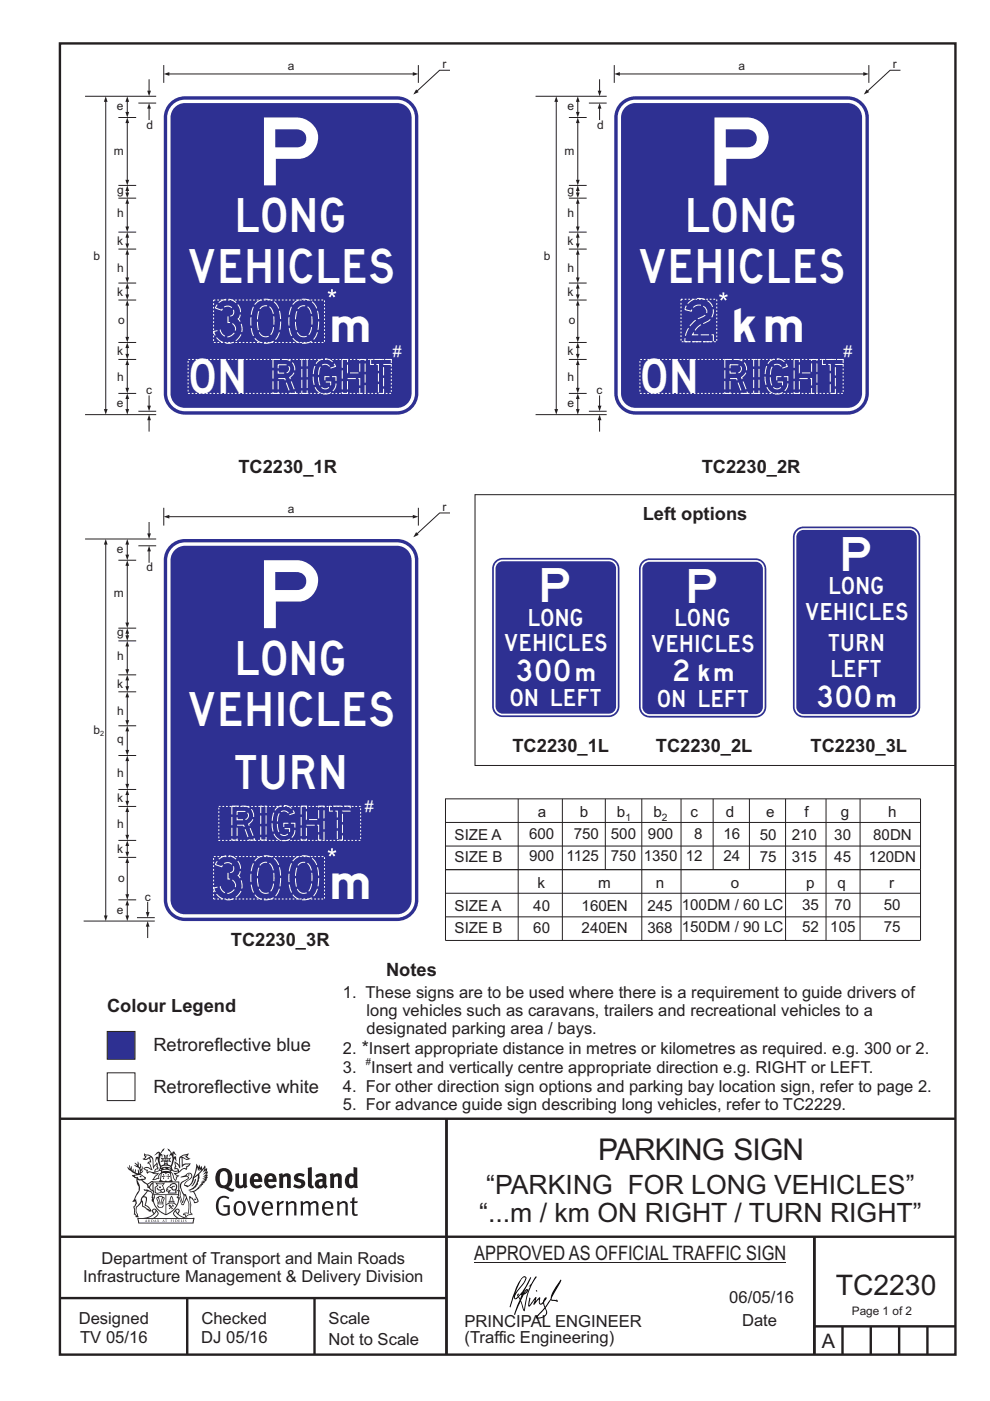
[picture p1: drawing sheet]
<svg xmlns="http://www.w3.org/2000/svg" width="210mm" height="297mm" viewBox="0 0 210 297" stroke-linecap="round" stroke-linejoin="round" font-family="sans-serif">
<g fill="none" stroke="#231f20" stroke-width=".51">
<path d="M12.7 9.2h189.9v278h-189.9zM12.7 237.2h189.9M94.7 237.1v50.1M12.7 262.2h190.1M12.7 275.2h82M39.7 275.2v12M66.7 275.2v12M172.7 262.2v25M172.7 281.2h30M178.7 281.2v6M184.7 281.2v6M190.7 281.2v6"/>
<path d="M196.7 281.2v6"/>
</g>
<path d="M100.6 267.7h66.2" fill="none" stroke="#231f20" stroke-width=".21"/>
<g fill="#231f20">
<path d="M47 248.5a2.55 2.55 0 0 0 0 2.7l.3 .1a.81 .81 0 0 0 1-.9v-.6a1.04 1.04 0 0 0-1.1-1.5zM46.3 248.1a1.82 1.82 0 0 1 2.1-.2 1.82 1.82 0 0 1 .9 1.9 2.29 2.29 0 0 1-.8 1.9l.7 .3h.5l-.2 .6a2.87 2.87 0 0 1-2-.7 2.12 2.12 0 0 1-1.7-3.1z" fill-rule="evenodd"/>
<path d="M49.9 248.9l.8-.2v2a.46 .46 0 0 0 .2 .6 .46 .46 0 0 0 .7-.2v-2.2l.7-.2v2.4l.2 .5-.6 .4-.2-.3a1.02 1.02 0 0 1-1.2 .2 1.02 1.02 0 0 1-.6-1.1z" fill-rule="evenodd"/>
<path d="M54 249.5l-.1 .5h.9a.49 .49 0 0 0-.2-.6 .49 .49 0 0 0-.6 .1zM53.4 249.2a1.34 1.34 0 0 1 1.6-.3 1.34 1.34 0 0 1 .6 1.5v.2h-1.7a.77 .77 0 0 0 .5 .8 .77 .77 0 0 0 .9-.3l.3 .4a1.59 1.59 0 0 1-2.1 .2 1.59 1.59 0 0 1-.4-2z" fill-rule="evenodd"/>
<path d="M57 249.5l-.1 .5h.9a.49 .49 0 0 0-.2-.6 .49 .49 0 0 0-.6 .1zM56.4 249.2a1.34 1.34 0 0 1 1.6-.3 1.34 1.34 0 0 1 .7 1.5v.2h-1.8a.77 .77 0 0 0 .5 .8 .77 .77 0 0 0 .9-.3l.3 .4a1.59 1.59 0 0 1-2 .2 1.59 1.59 0 0 1-.5-2z" fill-rule="evenodd"/>
<path d="M59.1 248.9l.8-.2 .1 .4a.95 .95 0 0 1 1-.3 .95 .95 0 0 1 .7 .8v2.3h-.8v-2.3a.46 .46 0 0 0-.8 .1v2.2h-.9z" fill-rule="evenodd"/>
<path d="M62.5 249.1a1.75 1.75 0 0 1 2.1-.1l-.2 .5-.6-.2a.43 .43 0 0 0-.6 .3l.4 .3a1.04 1.04 0 0 1 1.2 1.2 1.04 1.04 0 0 1-1.4 .9l-1.2-.4 .3-.6 1 .4 .4-.4a.88 .88 0 0 0-1-.5l-.4-.2-.1-.4z" fill-rule="evenodd"/>
<path d="M65.3 247.6l.8-.2 .1 3.8 .2 .2 .2 .5a.88 .88 0 0 1-1-.1 .88 .88 0 0 1-.3-1z" fill-rule="evenodd"/>
<path d="M67.8 250.6a.43 .43 0 0 0-.1 .7 .43 .43 0 0 0 .7-.1v-.7zM66.8 249.2a1.7 1.7 0 0 1 2.4 .1v1.8l.3 .4-.4 .5-.5-.3a1.03 1.03 0 0 1-1.7-.2 1.03 1.03 0 0 1 .8-1.5h.7v-.4a.8 .8 0 0 0-1.2 .1z" fill-rule="evenodd"/>
<path d="M69.9 248.9l.8-.2 .1 .4a.95 .95 0 0 1 1-.3 .95 .95 0 0 1 .7 .8v2.3h-.8v-2.3a.46 .46 0 0 0-.8 .1v2.2h-.8z" fill-rule="evenodd"/>
<path d="M74.3 249.5a1.48 1.48 0 0 0 0 1.7l.4 .1 .3-.2v-1.5l-.3-.2zM75 247.4l.8 .2 .1 4.3h-.7l-.1-.2a1.26 1.26 0 0 1-1.4 0 1.26 1.26 0 0 1-.6-1.3 1.29 1.29 0 0 1 .5-1.3 1.29 1.29 0 0 1 1.4-.2z" fill-rule="evenodd"/>
<path d="M46.4 253.9a1.72 1.72 0 0 1 2.2 0l-.2 .3a1.24 1.24 0 0 0-1.4-.1 1.24 1.24 0 0 0-.7 1.3 1.49 1.49 0 0 0 1.3 2l.7-.2v-1.3h-.9l-.1-.4h1.4v2a1.93 1.93 0 0 1-2.2-.1 1.93 1.93 0 0 1-.7-2.2l.2-.7z" fill-rule="evenodd"/>
<path d="M50.3 255.2a1.65 1.65 0 0 0 .3 2.2 .99 .99 0 0 0 1-1.5 .78 .78 0 0 0-.4-.8 .78 .78 0 0 0-.9 .1zM50 254.9a1.33 1.33 0 0 1 1.6-.1 1.33 1.33 0 0 1 .5 1.5 1.31 1.31 0 0 1-1.3 1.5 1.31 1.31 0 0 1-1.3-1.6l.1-.5z" fill-rule="evenodd"/>
<path d="M52.5 254.7l.4-.1 .9 2.6 .8-2.5h.5l-1.1 3h-.5z" fill-rule="evenodd"/>
<path d="M56.2 255.2l-.2 .7h1.4a.7 .7 0 0 0-.3-.8 .7 .7 0 0 0-.9 .1zM55.9 255a1.22 1.22 0 0 1 1.5-.2 1.22 1.22 0 0 1 .5 1.5h-1.9a.93 .93 0 0 0 .5 1 .93 .93 0 0 0 1.2-.2l.1 .3a1.43 1.43 0 0 1-1.7 .1 1.43 1.43 0 0 1-.6-1.7z" fill-rule="evenodd"/>
<path d="M58.7 254.8l.4-.2 .1 .5 .4-.3 .6-.2-.2 .6a.66 .66 0 0 0-.8 .6v1.9h-.4z" fill-rule="evenodd"/>
<path d="M60.6 254.8l.4-.2 .1 .5a.94 .94 0 0 1 1-.4 .94 .94 0 0 1 .8 .7v2.3h-.5l-.1-2.5a.81 .81 0 0 0-1.2 .3v2.2h-.4z" fill-rule="evenodd"/>
<path d="M63.7 254.7l.5-.1 .1 .5 .4-.3a.78 .78 0 0 1 1.1 .3 .9 .9 0 0 1 1-.5 .9 .9 0 0 1 .7 .8v2.3h-.4l-.1-2.5a.67 .67 0 0 0-1.1 .3v2.2h-.5v-2.4l-.4-.2-.7 .4v2.2h-.5z" fill-rule="evenodd"/>
<path d="M69 255.2l-.2 .7h1.4a.7 .7 0 0 0-.3-.8 .7 .7 0 0 0-.9 .1zM68.7 255a1.22 1.22 0 0 1 1.5-.2 1.22 1.22 0 0 1 .5 1.5h-1.9a.93 .93 0 0 0 .5 1 .93 .93 0 0 0 1.2-.2l.1 .3a1.44 1.44 0 0 1-1.7 .1 1.44 1.44 0 0 1-.6-1.7z" fill-rule="evenodd"/>
<path d="M71.4 254.8l.5-.2 .1 .5a.94 .94 0 0 1 1-.4 .94 .94 0 0 1 .7 .7v2.3h-.4l-.1-2.5a.81 .81 0 0 0-1.2 .3v2.2h-.5z" fill-rule="evenodd"/>
<path d="M74.7 254l.5-.2v.9h.7l-.1 .4h-.7l.1 2.2 .1 .1h.5l.1 .3a.75 .75 0 0 1-1.2-.6v-2h-.4v-.4h.4z" fill-rule="evenodd"/>
<path d="M30.8 244.9l1.1 .3-.9 .5h-.4l.5-.5zM31.8 245.5l.2-.1a2.44 2.44 0 0 1 .4 2l.1 .4 .7-1-.1 .6 .3 .3a.57 .57 0 0 0-.6 .8l-1-.2-.5 .2 .1-.5-.7-.2 .6-.2 1 .5 .1-.1-.6-1.3-.2-.1 .5-.1zM30.7 244.5l-.2 .4 .3 .4-.6 .4a1.04 1.04 0 0 0 1.4-.1l.2 .7h-.4l-.2 .4a.94 .94 0 0 1 .9 1.1l-.2-.1a1.16 1.16 0 0 0-1.5-.1l.3 .4 .4 .2 .1 .5 .2 .2v-.2a.94 .94 0 0 1 1.1 .2h.9l-1.2 1.2a1.13 1.13 0 0 0 1.2-.2l.4-.1-.1-.4 .5-.7a.83 .83 0 0 0-.6 1.1l-.3-.1-.7 .3 1.1-1.4-.5 .2-.5-.1 1.3-.5-.2-.2-.8 .4v-.3l.2-.2 .3 .1 .1-.3-.2-.4v-.6l-.2-.3-.6 .9v-.7a1.42 1.42 0 0 0-1.7-1.8z" fill-rule="evenodd"/>
<path d="M38.5 245.3l.5-.3 .7-.1-.6 .3 .8 .5h-.3zM38.3 245.5h.2l.1 2a1.69 1.69 0 0 1 1.5-.7l-.7 .5 .1 .5a1.1 1.1 0 0 0-1.5 .6l-.1-.5-.2-.2h-.5l.2-.4-.2-.7a1.42 1.42 0 0 1 .8 1.1l.2-.1zM37.1 246.2l.1 1-.2 .3v.5l.6-.1 .1 .2a.96 .96 0 0 1-1.1-.1l-.1 .1a1.06 1.06 0 0 0 1.3 .2v.1a.72 .72 0 0 1-1 .2l.3 .5 .6 .3-.4 .1-.1 .7-.3-.4-.3-1.1-.4-.4 .4 .9a1.54 1.54 0 0 0 .6 1.2l.2-.3a.58 .58 0 0 1 .5-.7l.1-.2h-.3l-.4-.3 .9-.5a.93 .93 0 0 1 1.1-.5l.1 .2 .2-.1 .1-.5a.99 .99 0 0 0 .7-.9l-1.3 .1-.4 .3v-1.5l.9 .4 .8-.3h-.3l-.5-.4 .4-.7-.7 .2a1.46 1.46 0 0 0-1.3 2.1v.4l-.2-.4z" fill-rule="evenodd"/>
<path d="M35.6 248.9l.2 .1-.1 .4h.3l-.3 .1v.5l-.1-.6h-.3l.3-.1z" fill-rule="evenodd"/>
<path d="M34.6 248.9l.2 .1-.1 .3 .4 .1h-.4v.6l-.1-.5-.3-.1h.3z" fill-rule="evenodd"/>
<path d="M34.3 248.8a.57 .57 0 0 1 .9 .2 .57 .57 0 0 1 .9-.2l.2 1.4-.2 .1a.57 .57 0 0 1-.9-.1 .69 .69 0 0 1-1.1 0zM34.2 248.1l-.3 2.1-.2 .4h2.9l-.1-.4-.3-2.1h-.2v.3l-.8-.1-.9 .1 .1-.3z" fill-rule="evenodd"/>
<path d="M34.2 252.4a.3 .3 0 0 0 .6 0 .3 .3 0 0 0-.6 0zM33.3 251l.3 .3-.3 .3a.79 .79 0 0 0 0 1.3l.8-.2-.1-.3a.55 .55 0 0 1-.7-.6h.1l.1 .3 .4 .1 .8-.2-.4-.7 .4-.3-.7 .1zM33 250.7l1.1 .2 .9-.2-.4 .7 .4 1.1a.56 .56 0 0 1-.8 .3l-.2 .1a.73 .73 0 0 1-.9 .1 .73 .73 0 0 1-.3-.9v-.4l.5-.4z" fill-rule="evenodd"/>
<path d="M35.6 251.9l.7-.5a.58 .58 0 0 1 1-.1 .58 .58 0 0 1-.5 .9l-.2-.3a.43 .43 0 0 1 .6-.3v-.1a.57 .57 0 0 0-.8 .2l-.2-.1-.3 .2 .4 .1a.55 .55 0 0 0 .9 .5v.5h-1.3l.3-.4-.1-.2-.6 .1 .2-.2-.2-.1zM35.4 251.8l-.1 .2a.39 .39 0 0 0 .2 .7l.3-.1-.2 .5h1.9l-.1-.8a.86 .86 0 0 0-.1-1.4 .86 .86 0 0 0-1.3 .4z" fill-rule="evenodd"/>
<path d="M36 254.8h.8v.2h-.8zM36.4 253.8l.2 .8h-.4zM36.4 253.5l-.3 .5-.1 .6h-.2v.4l-.7 .4 .1 .2a1.48 1.48 0 0 1 2.2 .1l.2-.1-.6-.5v-.5h-.2l-.1-.6z" fill-rule="evenodd"/>
<path d="M35.8 255.4l.3 .1 .2 .3 .3-.2-.2-.2a.38 .38 0 0 1 .4 .5l-.1-.2-.3 .3 .3 .2-.3 .2-.1-.3-.4 .3-.1-.2 .4-.3-.2-.1-.1 .1z" fill-rule="evenodd"/>
<path d="M34.5 254h.2v.2l-.3 .6h-.1zM33.6 255.3h.9v.2a.55 .55 0 0 1-.8 .4v-.2h-.2zM33.4 254h.2l.2 .8h-.2zM33.6 255h.8l.1 .1-.8 .1zM33.8 253.7h.5l-.2 1.1h-.2zM33.3 253.8l-.1 .3 .3 1.2a.48 .48 0 0 0-.1 .5 .48 .48 0 0 0 .4 .3l.6-.1a.49 .49 0 0 0 .2-.7l.3-1.2-.1-.3a1.42 1.42 0 0 0-1.5 0z" fill-rule="evenodd"/>
<path d="M33.6 251.6h.5l.1 .3h-.4z" fill-rule="evenodd"/>
<path d="M41.3 250.1l.3-.2-.2 .9-.6 .7h-.2l.5-.7z" fill-rule="evenodd"/>
<path d="M39.7 249l.3-.2 .5 .2a.88 .88 0 0 1-.6 1.1 1.22 1.22 0 0 0-.8 1.3l.5 .2a.72 .72 0 0 0 .9-.4l.5-.8 .2-.6 .8-.6v.3a2.85 2.85 0 0 1-2 2.8l.1 .1a2.13 2.13 0 0 0 1.9-1.5l-.1-.2a2.01 2.01 0 0 0 .3-1.8l1.2-1.3-.4 1 .7-.5-.7 1 .8-.4-.8 .8 .7-.1-.9 .5 .8-.1-.8 .4h.7l-.8 .3 .3 .2h-.4l.2 .4-.4-.1 .2 .3h-.4l.1 .3h-.1a2.16 2.16 0 0 1-2 1l.1 .2h.4a.76 .76 0 0 1 .7 .7l.5 1.2-.6 .2a1.45 1.45 0 0 0-1.2-1.3l.3 1.8-.1 1.9 .4 .2a1.07 1.07 0 0 0-1.2 .4v-.3l-.5-.2a.87 .87 0 0 1 1-.1l.1-.7a4.4 4.4 0 0 0-.6-3.1l-.1-.3h-.2a2.16 2.16 0 0 1-.7-2.2l.3-.3 1.2-.8a.55 .55 0 0 0-.4-.7zM37.8 252.4a.76 .76 0 0 1 .3 1.1l.6 1.6 .4-1.7 .2 .1a.61 .61 0 0 1-.1 .9l-.3 .9h-.2l-.7-1.6-.3 .1a1.18 1.18 0 0 0 .1-1.4zM41.8 247.5l.2 .8 .3-.6v.6l.3-.5a1.9 1.9 0 0 1-1.1 1.4l-.3 .3zM38.2 249.6l1.4-.1 .2 .1v.3l-.5 .3a1.26 1.26 0 0 0-1 1.9l.2 .7a1.84 1.84 0 0 1 .2 2l-.4-1.3a.96 .96 0 0 0-.4-1.3l-.4 .3a.78 .78 0 0 1-.1 1.3l.2 .2h.4l.4 1.1a.38 .38 0 0 0 .2 .4 .38 .38 0 0 0 .4-.1l.6-1.2a2.94 2.94 0 0 1 .3 2.5v.5l-.8-.1-.3 .4v.2l.4-.1 .1 .4 .2 .1a1.02 1.02 0 0 1 1.3-.5l-.1-.4-.3-.1 .2-1.7-.3-1.4 .1 .1a1.14 1.14 0 0 1 .7 .9 .63 .63 0 0 0 .9-.2 .63 .63 0 0 0-.2-.8l-.6-1.3 .9-.6 .2-.3 .2-.1v-.2h.3l-.1-.3h.4l-.1-.3 .5-.1-.2-.2 .5-.4 .1-.2-.3 .1 .5-.6-.3 .1 .3-.6-.4 .1 .4-.5v-.3l-.3 .2 .1-.6v-.3l-.4 .3-.1-.8-.5 .8-.2-.7-.2 .5-.3-.8-.1 .6-.5-.8-.1 1.4-.7 1.9a1.81 1.81 0 0 1-.9 1.4l-.6-.2a1.75 1.75 0 0 1 1.1-1.2 .75 .75 0 0 0 .1-1.3 .75 .75 0 0 0-1.2 .5z" fill-rule="evenodd"/>
<path d="M41.2 254.2l.3-.1 .1 .3h-.4z" fill-rule="evenodd"/>
<path d="M29.4 258.4h11.6l-.2 .8h-11.3zM31.3 258.2l.5-.1a2.48 2.48 0 0 0 1.4-1.3l.2 .6-.5 .5-.4 .3zM32.5 256.6l.3-.2 .2 .2-.3 .6zM37.2 256.8a2.65 2.65 0 0 0 1.8 1.4h-1.1l-.5-.3-.5-.5zM37.4 256.6l.2-.2 .3 .2-.3 .6zM29.2 258.2l.1 1.2h11.7l.3-1.1-.2-.1a4.1 4.1 0 0 1-3.3-.9l.3-.4-.1-.5a1.06 1.06 0 0 0-1.3 .9l.2 .4 .6 .5h-4.7l.3-.1a.84 .84 0 0 0 .6-.7 .84 .84 0 0 0-.5-.9l-.3-.2-.5 .1-.1 .5 .3 .4a4.2 4.2 0 0 1-3.4 .9z" fill-rule="evenodd"/>
<path d="M31 258.7l.1 .2h-.2zM31 258.6l-.3 .5 .4-.1 .2 .1z" fill-rule="evenodd"/>
<path d="M31.3 258.6h.2v.4a.25 .25 0 0 0 .3-.1 .25 .25 0 0 0-.1-.3h.1a.29 .29 0 0 1 0 .4 .29 .29 0 0 1-.4 0 .29 .29 0 0 1 0-.4z" fill-rule="evenodd"/>
<path d="M32.2 258.6a.22 .22 0 0 1 .3 .2 .22 .22 0 0 1-.3 .2zM32 258.6v.5a.33 .33 0 0 0 .5-.1 .33 .33 0 0 0 0-.4 .33 .33 0 0 0-.5 0z" fill-rule="evenodd"/>
<path d="M32.9 258.7l.1 .2h-.2zM32.9 258.6l-.2 .5 .3-.1 .2 .1z" fill-rule="evenodd"/>
<path d="M33.3 258.6h.2v.2l.3-.2-.2 .2 .2 .3-.3-.2-.1 .2h-.1l.2-.3z" fill-rule="evenodd"/>
<path d="M34.7 258.7l.1 .2h-.2zM34.7 258.6l-.3 .5 .4-.1 .2 .1z" fill-rule="evenodd"/>
<path d="M35 258.6h.4h-.1v.5h-.2l.1-.5z" fill-rule="evenodd"/>
<path d="M36.2 258.6h.3h-.2v.2h.2h-.2l.1 .3h-.2z" fill-rule="evenodd"/>
<path d="M36.7 258.6h.2v.5h-.2z" fill-rule="evenodd"/>
<path d="M37.3 258.6a.22 .22 0 0 1 .3 .2 .22 .22 0 0 1-.3 .2zM37.1 258.6v.5a.33 .33 0 0 0 .5-.1 .33 .33 0 0 0 0-.4 .33 .33 0 0 0-.5 0z" fill-rule="evenodd"/>
<path d="M37.8 258.6h.3h-.1v.2h.1h-.1v.2l.1 .1h-.3z" fill-rule="evenodd"/>
<path d="M38.3 258.6h.3l-.1 .4 .2 .1h-.4z" fill-rule="evenodd"/>
<path d="M38.9 258.6h.2v.5h-.2z" fill-rule="evenodd"/>
<path d="M39.3 258.6h.2l-.2 .1 .2 .2-.1 .2h-.1v-.2l.2 .1z" fill-rule="evenodd"/>
<path d="M34.2 247.4a1.51 1.51 0 0 1 2 .2 2.67 2.67 0 0 0-2.1 0zM35.7 247.6l.4 .2 .1 .2-.4-.1zM34.6 247.7l.4-.1 .2 .2h-.4zM34 247.9l.3 .1-.3 .1zM34.9 246.9l.3-.2 .2 .2zM34.9 245.7h.2v.4h-.2zM35 245.1l.2 .2 .2-.2-.1 .4h-.2zM35.1 246.3h.2l.1 .4-.2-.2-.2 .2zM35.3 245.7h.2v.4h-.2zM34.4 245.7l.3 .1v.2l-.3 .1 .2-.2zM35.7 245.8l.3-.1-.2 .2 .2 .2-.4-.1zM32.7 244.9l1-.5-.1 1-.2-.1-.4 .1-.2 1.1 .5-1 .2 .9a1.84 1.84 0 0 1 .3 1.7l.4 .1a2.48 2.48 0 0 1 2.2 .1l.2-.3-.2-.7 .7-1.7 .4 .6-.2-1-.2-.1-.2 .3v-.9l.6 .4-.6-.7h-.3l-.1 .4-.5-.8-.5-.3 .2 .4 .5 .6-.4 .7 .4-.3a2.06 2.06 0 0 1 0 2.2l-.6-.2-.1-.6 .1-.1 .8 .2-.4-.5 .4-.5-.7 .2-.2-.2 .2-.7-.5 .4-.5-.4 .2 .7-.2 .2-.7-.2 .4 .5-.4 .5 .7-.2 .2 .1-.2 .6-.5 .2a2.02 2.02 0 0 1 0-2.2l.3 .5-.1-.6-.3-.1 .8-1.2-.5 .3-.4 .7-.2-.3a.8 .8 0 0 0-.8 .5z" fill-rule="evenodd"/>
<path d="M29.2 250.1l.3 .2a.61 .61 0 0 1 .8 .3l.3 .2a.8 .8 0 0 1 .6 1l.4 .1 .5 .6a1 1 0 0 1 .5 1l-.1 .7v-.5h-.1a.96 .96 0 0 0-.8-1.3l-.3-.2h-.6l-.1-.1-.2 .1 .2 .3h.5l-1.1 1.4-.2 .9-.4 .6a1.33 1.33 0 0 0-.5 1.8l.2 .5a1.26 1.26 0 0 1-.5-1.4l-.1-.4a1.56 1.56 0 0 0 .4-1.7l-.3 .2 .2-.5a3.2 3.2 0 0 0 .7-3zM30.4 253.9h.4a2.06 2.06 0 0 1-.1 1.6l.7 .5 .4 .5-.6-.2-.8-.6-.1-.9a.51 .51 0 0 1 .1-.9zM28.6 249.3a1.52 1.52 0 0 1 2.1 .6l-1.1 .1-.2-.1-.2-.4-.4 .1zM27.5 247v.8l-.3-.4-.2 .1a3.1 3.1 0 0 0 2 1.5l-1 .1 .5 .6 .5 .1v1.1a1.84 1.84 0 0 1-.2 2.5l-.4 .9-.4 .4 .3 .1 .4-.1 .1 .4-.2 .5-.3 .2 .1 1.8 .2-.1 .2 .6h.2l.4-.1-.1-.5a1.3 1.3 0 0 1-.1-1.6l.8-1.1 .2 1.1 .6 .2 .4 .6 .2-.2 .2 .4 .5-.1a1.85 1.85 0 0 0-1.2-1.3l.1-.3a1.39 1.39 0 0 0 0-1.5h-.5l.5-.6a.66 .66 0 0 1 .9-.4 .66 .66 0 0 1 .3 .9l-.1 .4h.2v.1l-.2 .3 .2 .5 .2-.3a2.24 2.24 0 0 0 .1-2.2 .73 .73 0 0 1-.7-.6 .73 .73 0 0 1 .5-.8l.1-.2a.94 .94 0 0 0-.9 .8 .48 .48 0 0 1-.1-.5 .48 .48 0 0 1 .5-.3l.5-.3a.51 .51 0 0 0-.8 .2l-.5 .3-1-.8 .6-.1 .1-.5-1.1-.7 .5-.4v-.4l-.5 .5 .1-.2a.69 .69 0 0 0 .2-1.1v.5l-.3 .2 .1-1.1-.3-.2 .1 .6-.1 .2-.4-1.2v.6l-.7-.3 .6 .6-.6-.2 .2 .3a1 1 0 0 1 .8 1.5l-.2-.8v.8l-.5-.2-.1-.7-.2 .6-.2-.1v-.6l-.2 .4-.2-.2 .1-.7-.2 .5z" fill-rule="evenodd"/>
<path d="M29.5 249.5l.3-.2 .3 .3z" fill-rule="evenodd"/>
<path d="M32.4 250.5h5.6v2l-.2-.1v-1.7h-5.2v2.5h5.2v-.8l.1 .2-.1 1.1v-.3h-2.5v4a4.1 4.1 0 0 0 2.6-3.6l.1-.1a4 4 0 0 1-2.8 3.9 4.2 4.2 0 0 1-2.8-4.7l.1 1.3 .1-.1a3.8 3.8 0 0 0 2.5 3.3v-4h-2.5l-.2-.9z" fill-rule="evenodd"/>
<circle cx="40" cy="249.1" r=".17"/>
</g>
<path d="M22.7 227.5h5.9v5.8h-5.9z" fill-rule="evenodd" fill="#fff" stroke="#231f20" stroke-width=".21"/>
<path d="M22.7 218.7h5.9v5.9h-5.9z" fill-rule="evenodd" fill="#2e3092" stroke="#231f20" stroke-width=".21"/>
<path d="M170.3 66.1l.7 .3-.1-.8h.5l-.1 .8 .7-.3 .2 .4-.8 .2 .5 .6-.3 .3-.5-.7-.4 .7-.3-.3 .5-.6-.8-.2z" fill="#fff"/>
<g fill="#000">
<path d="M111.6 273.7l.2-.2-.5 .7zM110.4 274.5l.2 .1-.3 .8-.2-.5zM110.9 270.9h.5a9.3 9.3 0 0 1-2 3.1l-.1 .3 1-2.5zM110.6 271a14.7 14.7 0 0 0-2.2 4.9l-.3 1.2 .1 .1 .8-2.3a.42 .42 0 0 0 .2 .6 .42 .42 0 0 0 .6-.3l.2-.1 .2 .5-1.1 3.2h.2l1.1-2.9 .6 1.9 .2 .2 .2-.5a13.5 13.5 0 0 1 2-6.2l.4-.5-.1-.2-1.6 2.1 .4-.1a14.9 14.9 0 0 0-1.3 5.1l-.4-1.1a1.39 1.39 0 0 1 .2-1.9l.1-.2a.92 .92 0 0 0 .8-1.2 .75 .75 0 0 0-.8 .7l-.1 .2 1.6-3.4h-.1l-.4 .7a10.5 10.5 0 0 1-2.2 3.3l.2-.5a.32 .32 0 0 0-.4 .2 .32 .32 0 0 0 .1 .4l-.5 .4a3.2 3.2 0 0 1 1.1-2.3l.5-.6a2.49 2.49 0 0 0 .7-1.6l-.4-.2z" fill-rule="evenodd"/>
<path d="M113.7 273.6l.3 .2h-.3z" fill-rule="evenodd"/>
<path d="M115.6 277.5a1.15 1.15 0 0 1 .1 1.3 1.15 1.15 0 0 1-1.2 .5l-.6 .1zM112.2 275.2l-.2 1.6 .2 .2 1.2-1.5-.2 1.1 1.1-1.1a.94 .94 0 0 0 .4 1.1l.5-.3 .3 .9-1.2 1.3a.98 .98 0 0 0-.5 1 1.9 1.9 0 0 0 2.3-1.3l-.1-.2a1.02 1.02 0 0 1 .2-1.4l.6-1 1.5 .3-.2-.4v.2l-1.1-.1v-.3l2-3.6 .1-.2-.2-.2-1.7 2.8a6.6 6.6 0 0 1-1.6 2.9l-.1-.2a1.01 1.01 0 0 1 .4-1.4l.1-.2-.3-.1-.4 .4-.1 .5-.6 .4-.1-.4 .1-.9-.2-.1-.9 1 .3-1h-.2l-1.4 1.8 .3-1.5v-.1z" fill-rule="evenodd"/>
</g>
<path d="M35.8 22a4.5 4.5 0 0 1 3.4-1.6h45a4.5 4.5 0 0 1 4.5 4.5v58.5a4.5 4.5 0 0 1-4.5 4.5h-45a4.5 4.5 0 0 1-4.5-4.5v-58.5a4.5 4.5 0 0 1 1.1-2.9z" fill-rule="evenodd" fill="#2e3092"/>
<path d="M36.6 22.2a3.8 3.8 0 0 1 2.6-1.1h45a3.8 3.8 0 0 1 3.8 3.8v58.5a3.8 3.8 0 0 1-3.8 3.8h-45a3.8 3.8 0 0 1-3.7-3.8v-58.5a3.8 3.8 0 0 1 1.1-2.7z" fill-rule="evenodd" fill="#fff"/>
<path d="M37.3 22.5l1.2-.6h.7h45a3.1 3.1 0 0 1 3.1 3v58.5a3.1 3.1 0 0 1-3.1 3.1h-45a3.1 3.1 0 0 1-3-3.1v-58.5a3.1 3.1 0 0 1 1.1-2.4z" fill-rule="evenodd" fill="#2e3092"/>
<path d="M34.7 13.8v3.8M35.8 15.7h51.9" fill="none" stroke="#231f20" stroke-width=".21"/>
<g fill="#231f20">
<path d="M87.6 15.3l1.1 .4-1.1 .4z"/>
<path d="M34.7 15.7l1.2-.4v.8z"/>
</g>
<path d="M69.6 61.7l.7 .3-.1-.7h.4l-.1 .7 .7-.3 .1 .4-.7 .2 .5 .5-.3 .3-.4-.6-.4 .6-.3-.3 .5-.5-.7-.2z" fill="#fff"/>
<path d="M45.3 63.6h23.5v9h-23.5z" fill="none" stroke="#fff" stroke-width=".21" stroke-dasharray=".4 .4" stroke-linecap="butt"/>
<path d="M95.4 14.9h-2.2l-4.8 4.5" fill="none" stroke="#231f20" stroke-width=".21"/>
<path d="M88.3 19l.5 .5-1.1 .5z" fill="#231f20"/>
<path d="M88.7 13.8v3.8M27 84.4v2.5" fill="none" stroke="#231f20" stroke-width=".21"/>
<g fill="#231f20">
<path d="M26.6 86.7h.8l-.4 1.2z"/>
<path d="M27 83.4l.4 1.2h-.8z"/>
</g>
<path d="M25.1 52.8h3.8M27 61v1.6" fill="none" stroke="#231f20" stroke-width=".21"/>
<g fill="#231f20">
<path d="M27 60l.4 1.2h-.8z"/>
<path d="M26.6 62.4h.8l-.4 1.2z"/>
</g>
<path d="M27 40.3v.7" fill="none" stroke="#231f20" stroke-width=".21"/>
<g fill="#231f20">
<path d="M27 39.3l.4 1.2h-.8z"/>
<path d="M26.6 40.8h.8l-.4 1.2z"/>
</g>
<path d="M18 20.4h15.1M29.4 21.9h3.7M31.6 22.9v2.6M25.1 76.2h3.8M18 87.9h15.1M29.4 87.2h3.7" fill="none" stroke="#231f20" stroke-width=".21"/>
<path d="M31.6 21.9l.4 1.1h-.8z" fill="#231f20"/>
<path d="M31.6 83.8v2.4" fill="none" stroke="#231f20" stroke-width=".21"/>
<path d="M31.2 86h.8l-.4 1.2z" fill="#231f20"/>
<path d="M31.6 16.8v2.6" fill="none" stroke="#231f20" stroke-width=".21"/>
<path d="M31.2 19.2h.8l-.4 1.2z" fill="#231f20"/>
<path d="M22.4 21.4v65.5" fill="none" stroke="#231f20" stroke-width=".21"/>
<g fill="#231f20">
<path d="M22.4 20.4l.4 1.2h-.8z"/>
<path d="M22 86.7h.8l-.4 1.2z"/>
</g>
<path d="M27 25.9v12.4" fill="none" stroke="#231f20" stroke-width=".21"/>
<g fill="#231f20">
<path d="M27 24.9l.4 1.2h-.8z"/>
<path d="M26.6 38.1h.8l-.4 1.2z"/>
</g>
<path d="M25.1 39.3h3.8M25.1 24.9h3.8M27 21.4v2.5M25.1 49.2h3.8M25.1 42h3.8" fill="none" stroke="#231f20" stroke-width=".21"/>
<g fill="#231f20">
<path d="M26.6 23.7h.8l-.4 1.2z"/>
<path d="M27 20.4l.4 1.2h-.8z"/>
</g>
<path d="M27 64.6v7" fill="none" stroke="#231f20" stroke-width=".21"/>
<g fill="#231f20">
<path d="M27 63.6l.4 1.2h-.8z"/>
<path d="M26.6 71.4h.8l-.4 1.2z"/>
</g>
<path d="M27 50.2v1.6" fill="none" stroke="#231f20" stroke-width=".21"/>
<g fill="#231f20">
<path d="M27 49.2l.4 1.2h-.8z"/>
<path d="M26.6 51.6h.8l-.4 1.2z"/>
</g>
<path d="M25.1 63.6h3.8M25.1 60h3.8M31.6 88.9v2.6" fill="none" stroke="#231f20" stroke-width=".21"/>
<path d="M31.6 87.9l.4 1.2h-.8z" fill="#231f20"/>
<path d="M27 77.2v5.2" fill="none" stroke="#231f20" stroke-width=".21"/>
<g fill="#231f20">
<path d="M27 76.2l.4 1.2h-.8z"/>
<path d="M26.6 82.2h.8l-.4 1.2z"/>
</g>
<path d="M25.1 72.6h3.8M27 73.6v1.6M25.1 83.4h3.8" fill="none" stroke="#231f20" stroke-width=".21"/>
<g fill="#231f20">
<path d="M26.6 75h.8l-.4 1.2z"/>
<path d="M27 72.6l.4 1.2h-.8z"/>
</g>
<path d="M27 53.8v5.2" fill="none" stroke="#231f20" stroke-width=".21"/>
<g fill="#231f20">
<path d="M27 52.8l.4 1.2h-.8z"/>
<path d="M26.6 58.8h.8l-.4 1.2z"/>
</g>
<path d="M27 43v5.2" fill="none" stroke="#231f20" stroke-width=".21"/>
<g fill="#231f20">
<path d="M27 42l.4 1.2h-.8z"/>
<path d="M26.6 48h.8l-.4 1.2z"/>
</g>
<path d="M39.9 76.2h43.1v7.2h-43.1z" fill="none" stroke="#fff" stroke-width=".21" stroke-dasharray=".4 .4" stroke-linecap="butt"/>
<path d="M105 118.9l1-.5 .6-.1h22.5a2.26 2.26 0 0 1 2.3 2.2v29.3a2.26 2.26 0 0 1-2.3 2.2h-22.5a2.26 2.26 0 0 1-2.2-2.2v-29.3l.1-.6z" fill-rule="evenodd" fill="#2e3092"/>
<path d="M105.3 119.2l.8-.5 .5-.1h22.5a1.9 1.9 0 0 1 1.9 1.9v29.3a1.9 1.9 0 0 1-1.9 1.9h-22.5a1.9 1.9 0 0 1-1.9-1.9v-29.3l.1-.5z" fill-rule="evenodd" fill="#fff"/>
<g fill="#2e3092">
<path d="M105.4 119.6l.8-.5 .4-.1h22.5a1.53 1.53 0 0 1 1.6 1.5v29.3a1.53 1.53 0 0 1-1.6 1.5h-22.5a1.53 1.53 0 0 1-1.5-1.5v-29.3z" fill-rule="evenodd"/>
<path d="M131.3 22a4.5 4.5 0 0 1 3.5-1.6h45a4.5 4.5 0 0 1 4.5 4.5v58.5a4.5 4.5 0 0 1-4.5 4.5h-45a4.5 4.5 0 0 1-4.5-4.5v-58.5a4.5 4.5 0 0 1 1-2.9z" fill-rule="evenodd"/>
</g>
<path d="M132.1 22.2a3.8 3.8 0 0 1 2.7-1.1h45a3.8 3.8 0 0 1 3.8 3.8v58.5a3.8 3.8 0 0 1-3.8 3.8h-45a3.8 3.8 0 0 1-3.8-3.8v-58.5a3.8 3.8 0 0 1 1.1-2.7z" fill-rule="evenodd" fill="#fff"/>
<path d="M132.9 22.5l1.2-.6h.7h45a3.1 3.1 0 0 1 3 3v58.5a3.1 3.1 0 0 1-3 3.1h-45a3.1 3.1 0 0 1-3.1-3.1v-58.5a3.1 3.1 0 0 1 1.2-2.4z" fill-rule="evenodd" fill="#2e3092"/>
<path d="M130.3 13.8v3.8M131.3 15.7h52" fill="none" stroke="#231f20" stroke-width=".21"/>
<g fill="#231f20">
<path d="M183.1 15.3l1.2 .4-1.2 .4z"/>
<path d="M130.3 15.7l1.2-.4v.8z"/>
</g>
<path d="M152.6 62.4l.7 .3-.1-.7h.4v.7l.6-.3 .2 .4-.7 .2 .4 .5-.3 .2-.4-.6-.3 .6-.4-.2 .5-.5-.7-.2z" fill="#fff"/>
<path d="M191 14.9h-2.2l-4.8 4.5" fill="none" stroke="#231f20" stroke-width=".21"/>
<path d="M183.8 19l.6 .5-1.2 .5z" fill="#231f20"/>
<path d="M184.3 13.8v3.8M122.5 84.4v2.5" fill="none" stroke="#231f20" stroke-width=".21"/>
<g fill="#231f20">
<path d="M122.2 86.7h.7l-.4 1.2z"/>
<path d="M122.5 83.4l.4 1.2h-.7z"/>
</g>
<path d="M120.7 52.8h3.7M122.5 61v1.6" fill="none" stroke="#231f20" stroke-width=".21"/>
<g fill="#231f20">
<path d="M122.5 60l.4 1.2h-.7z"/>
<path d="M122.2 62.4h.7l-.4 1.2z"/>
</g>
<path d="M122.5 40.3v.7" fill="none" stroke="#231f20" stroke-width=".21"/>
<g fill="#231f20">
<path d="M122.5 39.3l.4 1.2h-.7z"/>
<path d="M122.2 40.8h.7l-.4 1.2z"/>
</g>
<path d="M113.6 20.4h15.1M124.9 21.9h3.8M127.2 22.9v2.6M120.7 76.2h3.7M113.6 87.9h15.1M124.9 87.2h3.8" fill="none" stroke="#231f20" stroke-width=".21"/>
<path d="M127.2 21.9l.4 1.1h-.8z" fill="#231f20"/>
<path d="M127.2 83.8v2.4" fill="none" stroke="#231f20" stroke-width=".21"/>
<path d="M126.8 86h.8l-.4 1.2z" fill="#231f20"/>
<path d="M127.2 16.8v2.6" fill="none" stroke="#231f20" stroke-width=".21"/>
<path d="M126.8 19.2h.8l-.4 1.2z" fill="#231f20"/>
<path d="M118 21.4v65.5" fill="none" stroke="#231f20" stroke-width=".21"/>
<g fill="#231f20">
<path d="M118 20.4l.4 1.2h-.8z"/>
<path d="M117.6 86.7h.8l-.4 1.2z"/>
</g>
<path d="M122.5 25.9v12.4" fill="none" stroke="#231f20" stroke-width=".21"/>
<g fill="#231f20">
<path d="M122.5 24.9l.4 1.2h-.7z"/>
<path d="M122.2 38.1h.7l-.4 1.2z"/>
</g>
<path d="M120.7 39.3h3.7M120.7 24.9h3.7M122.5 21.4v2.5M120.7 49.2h3.7M120.7 42h3.7" fill="none" stroke="#231f20" stroke-width=".21"/>
<g fill="#231f20">
<path d="M122.2 23.7h.7l-.4 1.2z"/>
<path d="M122.5 20.4l.4 1.2h-.7z"/>
</g>
<path d="M122.5 64.6v7" fill="none" stroke="#231f20" stroke-width=".21"/>
<g fill="#231f20">
<path d="M122.5 63.6l.4 1.2h-.7z"/>
<path d="M122.2 71.4h.7l-.4 1.2z"/>
</g>
<path d="M122.5 50.2v1.6" fill="none" stroke="#231f20" stroke-width=".21"/>
<g fill="#231f20">
<path d="M122.5 49.2l.4 1.2h-.7z"/>
<path d="M122.2 51.6h.7l-.4 1.2z"/>
</g>
<path d="M120.7 63.6h3.7M120.7 60h3.7M127.2 88.9v2.6" fill="none" stroke="#231f20" stroke-width=".21"/>
<path d="M127.2 87.9l.4 1.2h-.8z" fill="#231f20"/>
<path d="M122.5 77.2v5.2" fill="none" stroke="#231f20" stroke-width=".21"/>
<g fill="#231f20">
<path d="M122.5 76.2l.4 1.2h-.7z"/>
<path d="M122.2 82.2h.7l-.4 1.2z"/>
</g>
<path d="M120.7 72.6h3.7M122.5 73.6v1.6M120.7 83.4h3.7" fill="none" stroke="#231f20" stroke-width=".21"/>
<g fill="#231f20">
<path d="M122.2 75h.7l-.4 1.2z"/>
<path d="M122.5 72.6l.4 1.2h-.7z"/>
</g>
<path d="M122.5 53.8v5.2" fill="none" stroke="#231f20" stroke-width=".21"/>
<g fill="#231f20">
<path d="M122.5 52.8l.4 1.2h-.7z"/>
<path d="M122.2 58.8h.7l-.4 1.2z"/>
</g>
<path d="M122.5 43v5.2" fill="none" stroke="#231f20" stroke-width=".21"/>
<g fill="#231f20">
<path d="M122.5 42l.4 1.2h-.7z"/>
<path d="M122.2 48h.7l-.4 1.2z"/>
</g>
<path d="M135.7 76.2h43.1v7.2h-43.1zM144.4 63.4h7.6v9h-7.6z" fill="none" stroke="#fff" stroke-width=".21" stroke-dasharray=".4 .4" stroke-linecap="butt"/>
<path d="M136.2 119l1-.5 .6-.1h22.5a2.26 2.26 0 0 1 2.2 2.2v29.3a2.26 2.26 0 0 1-2.2 2.2h-22.5a2.26 2.26 0 0 1-2.3-2.2v-29.3l.1-.6z" fill-rule="evenodd" fill="#2e3092"/>
<path d="M136.4 119.3l.9-.5 .5-.1h22.5a1.9 1.9 0 0 1 1.9 1.9v29.3a1.9 1.9 0 0 1-1.9 1.9h-22.5a1.9 1.9 0 0 1-1.9-1.9v-29.3l.1-.5z" fill-rule="evenodd" fill="#fff"/>
<g fill="#2e3092">
<path d="M136.9 119.4l.9-.3h22.5a1.53 1.53 0 0 1 1.5 1.5v29.3a1.53 1.53 0 0 1-1.5 1.5h-22.5a1.53 1.53 0 0 1-1.5-1.5v-29.3v-.4z" fill-rule="evenodd"/>
<path d="M35.8 115.9a4.5 4.5 0 0 1 3.4-1.6h45a4.5 4.5 0 0 1 4.5 4.5v72a4.5 4.5 0 0 1-4.5 4.5h-45a4.5 4.5 0 0 1-4.5-4.5v-72a4.5 4.5 0 0 1 1.1-2.9z" fill-rule="evenodd"/>
</g>
<path d="M36.6 116.1a3.8 3.8 0 0 1 2.6-1.1h45a3.8 3.8 0 0 1 3.8 3.8v72a3.8 3.8 0 0 1-3.8 3.8h-45a3.8 3.8 0 0 1-3.7-3.8v-72a3.8 3.8 0 0 1 1.1-2.7z" fill-rule="evenodd" fill="#fff"/>
<path d="M37.3 116.4l1.2-.6 .7-.1h45a3.1 3.1 0 0 1 3.1 3.1v72a3.1 3.1 0 0 1-3.1 3h-45a3.1 3.1 0 0 1-3-3v-72a3.1 3.1 0 0 1 1.1-2.4z" fill-rule="evenodd" fill="#2e3092"/>
<path d="M34.7 107.7v3.7M35.8 109.5h51.9" fill="none" stroke="#231f20" stroke-width=".21"/>
<g fill="#231f20">
<path d="M87.6 109.2l1.1 .3-1.1 .4z"/>
<path d="M34.7 109.5l1.2-.3v.7z"/>
</g>
<path d="M95.4 108.8h-2.2l-4.8 4.4" fill="none" stroke="#231f20" stroke-width=".21"/>
<path d="M88.3 112.8l.5 .6-1.1 .5z" fill="#231f20"/>
<path d="M88.7 107.7v3.7M25.1 146.7h3.8M27 154.9v4.3" fill="none" stroke="#231f20" stroke-width=".21"/>
<g fill="#231f20">
<path d="M27 153.9l.4 1.2h-.8z"/>
<path d="M26.6 159h.8l-.4 1.2z"/>
</g>
<path d="M27 179.2v1.6" fill="none" stroke="#231f20" stroke-width=".21"/>
<g fill="#231f20">
<path d="M27 178.2l.4 1.2h-.8z"/>
<path d="M26.6 180.6h.8l-.4 1.2z"/>
</g>
<path d="M27 134.2v.7" fill="none" stroke="#231f20" stroke-width=".21"/>
<g fill="#231f20">
<path d="M27 133.2l.4 1.2h-.8z"/>
<path d="M26.6 134.7h.8l-.4 1.2z"/>
</g>
<path d="M18 114.3h15.1M29.4 115.7h3.7M31.6 116.7v2.6M17.7 195.3h15.1M29.1 194.6h3.7" fill="none" stroke="#231f20" stroke-width=".21"/>
<path d="M31.6 115.7l.4 1.2h-.8z" fill="#231f20"/>
<path d="M31.3 191.2v2.3" fill="none" stroke="#231f20" stroke-width=".21"/>
<path d="M30.9 193.4h.8l-.4 1.2z" fill="#231f20"/>
<path d="M31.6 110.7v2.6" fill="none" stroke="#231f20" stroke-width=".21"/>
<path d="M31.2 113.1h.8l-.4 1.2z" fill="#231f20"/>
<path d="M22.4 115.3v79" fill="none" stroke="#231f20" stroke-width=".21"/>
<g fill="#231f20">
<path d="M22.4 114.3l.4 1.2h-.8z"/>
<path d="M22 194.1h.8l-.4 1.2z"/>
</g>
<path d="M27 119.8v12.4" fill="none" stroke="#231f20" stroke-width=".21"/>
<g fill="#231f20">
<path d="M27 118.8l.4 1.2h-.8z"/>
<path d="M26.6 132h.8l-.4 1.2z"/>
</g>
<path d="M25.1 118.8h3.8M27 115.3v2.5M25.1 135.9h3.8M25.1 133.2h3.8M25.1 143.1h3.8" fill="none" stroke="#231f20" stroke-width=".21"/>
<g fill="#231f20">
<path d="M26.6 117.6h.8l-.4 1.2z"/>
<path d="M27 114.3l.4 1.2h-.8z"/>
</g>
<path d="M27 144.1v1.6" fill="none" stroke="#231f20" stroke-width=".21"/>
<g fill="#231f20">
<path d="M27 143.1l.4 1.2h-.8z"/>
<path d="M26.6 145.5h.8l-.4 1.2z"/>
</g>
<path d="M25.1 153.9h3.8M25.1 178.2h3.8M31.3 196.3v2.6" fill="none" stroke="#231f20" stroke-width=".21"/>
<path d="M31.3 195.3l.4 1.2h-.8z" fill="#231f20"/>
<path d="M27 147.7v5.2" fill="none" stroke="#231f20" stroke-width=".21"/>
<g fill="#231f20">
<path d="M27 146.7l.4 1.2h-.8z"/>
<path d="M26.6 152.7h.8l-.4 1.2z"/>
</g>
<path d="M27 136.9v5.2" fill="none" stroke="#231f20" stroke-width=".21"/>
<g fill="#231f20">
<path d="M27 135.9l.4 1.2h-.8z"/>
<path d="M26.6 141.9h.8l-.4 1.2z"/>
</g>
<path d="M25.1 167.4h3.8M27 161.2v5.2M25.1 181.8h3.8" fill="none" stroke="#231f20" stroke-width=".21"/>
<g fill="#231f20">
<path d="M26.6 166.2h.8l-.4 1.2z"/>
<path d="M27 160.2l.4 1.2h-.8z"/>
</g>
<path d="M27 172v5.2" fill="none" stroke="#231f20" stroke-width=".21"/>
<g fill="#231f20">
<path d="M26.6 177h.8l-.4 1.2z"/>
<path d="M27 171l.4 1.2h-.8z"/>
</g>
<path d="M27 191.8v2.5" fill="none" stroke="#231f20" stroke-width=".21"/>
<g fill="#231f20">
<path d="M26.6 194.1h.8l-.4 1.2z"/>
<path d="M27 190.8l.4 1.2h-.8z"/>
</g>
<path d="M27 182.8v7" fill="none" stroke="#231f20" stroke-width=".21"/>
<g fill="#231f20">
<path d="M26.6 189.6h.8l-.4 1.2z"/>
<path d="M27 181.8l.4 1.2h-.8z"/>
</g>
<path d="M25.1 160.2h3.8M25.1 171h3.8M27 168.4v1.6M25.1 190.8h3.8" fill="none" stroke="#231f20" stroke-width=".21"/>
<g fill="#231f20">
<path d="M27 167.4l.4 1.2h-.8z"/>
<path d="M26.6 169.8h.8l-.4 1.2z"/>
</g>
<path d="M69.6 180.3l.7 .2-.1-.7h.4l-.1 .7 .7-.2 .1 .4-.7 .1 .5 .6-.3 .2-.4-.6-.4 .6-.3-.2 .5-.6-.7-.1z" fill="#fff"/>
<path d="M46.4 171h30.1v7.2h-30.1zM45.3 181.6h23.5v9h-23.5z" fill="none" stroke="#fff" stroke-width=".21" stroke-dasharray=".4 .4" stroke-linecap="butt"/>
<path d="M168.8 112.3l1-.6 .6-.1h22.5a2.26 2.26 0 0 1 2.3 2.3v36a2.26 2.26 0 0 1-2.3 2.2h-22.5a2.26 2.26 0 0 1-2.2-2.2v-36l.1-.6z" fill-rule="evenodd" fill="#2e3092"/>
<path d="M169.1 112.5l.8-.4 .5-.1h22.5a1.9 1.9 0 0 1 1.9 1.9v36a1.9 1.9 0 0 1-1.9 1.9h-22.5a1.9 1.9 0 0 1-1.9-1.9v-36l.1-.5z" fill-rule="evenodd" fill="#fff"/>
<path d="M169.5 112.6l.9-.2h22.5a1.53 1.53 0 0 1 1.6 1.5v36a1.53 1.53 0 0 1-1.6 1.5h-22.5a1.53 1.53 0 0 1-1.5-1.5v-36l.1-.5z" fill-rule="evenodd" fill="#2e3092"/>
<g fill="none" stroke="#231f20" stroke-width=".21">
<path d="M100.8 104.9h101.8v57.4h-101.8zM94.5 174.4h100.7M94.5 179.4h100.7M109.9 169.4v29.9M119.3 169.4v29.9M128.4 169.4v15M136.1 169.4v29.9M144.4 169.4v29.9M151.3 169.4v15M159 169.4v14.9M166.6 169.4v14.9M175.2 169.4v14.9"/>
<path d="M182.4 169.4v14.9M94.5 184.4h100.7v14.9M94.5 189.4h100.7M94.5 194.4h100.7M166.6 184.4v14.9M175.2 184.4v14.9M182.4 184.4v14.9M195.2 184.3v-14.9h-100.7v30h100.7"/>
</g>
<g font-size="14.4" fill="#fff">
<text x="56" y="39.3">P</text>
<text x="151.5" y="39.3">P</text>
<text x="56" y="133.2">P</text>
</g>
<g font-size="9" fill="#fff">
<text x="45.3" y="72.6">300</text>
<text x="145.3" y="72.5">2</text>
<text x="45.3" y="190.6">300</text>
</g>
<g font-size="7.2" fill="#fff">
<text x="50.5" y="49.2">LONG</text>
<text x="146.1" y="49.2">LONG</text>
<text x="40.2" y="60">VEHICLES</text>
<text x="135.7" y="60">VEHICLES</text>
<text x="40.5" y="83.4">ON RIGHT</text>
<text x="136.3" y="83.4">ON RIGHT</text>
<text x="178.8" y="121.1">P</text>
<text x="115" y="127.7">P</text>
<text x="146.2" y="127.8">P</text>
<text x="50.5" y="143.1">LONG</text>
<text x="40.2" y="153.9">VEHICLES</text>
<text x="50" y="167.2">TURN</text>
<text x="49.2" y="178.1">RIGHT</text>
</g>
<text font-size="6.4" fill="#231f20" x="126.9" y="246">PARKING SIGN</text>
<text font-size="6" fill="#231f20" x="177.3" y="274.5">TC2230</text>
<g font-size="5.6" fill="#231f20">
<text x="103.1" y="253.2">“PARKING FOR LONG VEHICLES”</text>
<text x="101.6" y="259.1">“...m / km ON RIGHT / TURN RIGHT”</text>
</g>
<g font-size="5.4" fill="#fff">
<text x="70.5" y="72.6">m</text>
<text x="155.8" y="72.4">km</text>
<text x="70.5" y="190.6">m</text>
</g>
<g font-size="4.5" fill="#fff">
<text x="109.7" y="144.4">300</text>
<text x="143" y="144.4">2</text>
<text x="173.5" y="149.8">300</text>
</g>
<g font-size="4.2" fill="#231f20">
<text x="100.6" y="267.2">APPROVED AS OFFICIAL TRAFFIC SIGN</text>
<text x="174.3" y="285.8">A</text>
</g>
<g font-size="3.9" fill="#231f20">
<text x="50.6" y="100.3">TC2230_1R</text>
<text x="148.8" y="100.3">TC2230_2R</text>
<text x="136.3" y="110.1">Left options</text>
<text x="108.7" y="159.5">TC2230_1L</text>
<text x="139.1" y="159.5">TC2230_2L</text>
<text x="171.9" y="159.5">TC2230_3L</text>
<text x="49" y="200.6">TC2230_3R</text>
<text x="81.9" y="206.9">Notes</text>
<text x="22.7" y="214.6">Colour Legend</text>
<text x="32.5" y="222.9">Retroreflective blue</text>
<text x="32.5" y="231.6">Retroreflective white</text>
</g>
<g font-size="3.6" fill="#fff">
<text x="170.9" y="131.4">VEHICLES</text>
<text x="176.1" y="126">LONG</text>
<text x="112.3" y="132.7">LONG</text>
<text x="143.4" y="132.8">LONG</text>
<text x="107.1" y="138.1">VEHICLES</text>
<text x="138.2" y="138.2">VEHICLES</text>
<text x="175.8" y="138.1">TURN</text>
<text x="176.5" y="143.6">LEFT</text>
<text x="108.3" y="149.8">ON LEFT</text>
<text x="139.6" y="149.9">ON LEFT</text>
</g>
<g font-size="3.5" fill="#231f20">
<text x="72.7" y="211.5">1. These signs are to be used where there is a requirement to guide drivers of</text>
<text x="77.8" y="215.4">long vehicles such as caravans, trailers and recreational vehicles to a</text>
<text x="77.8" y="219.3">designated parking area / bays.</text>
<text x="72.7" y="223.6">2. *Insert appropriate distance in metres or kilometres as required. e.g. 300 or 2.</text>
<text x="72.7" y="227.6">3.</text>
<text x="78.7" y="227.6">Insert and vertically centre appropriate direction e.g. RIGHT or LEFT.</text>
<text x="72.7" y="231.5">4. For other direction sign options and parking bay location sign, refer to page 2.</text>
<text x="72.7" y="235.4">5. For advance guide sign describing long vehicles, refer to TC2229.</text>
<text x="21.5" y="267.9">Department of Transport and Main Roads</text>
<text x="17.7" y="271.8">Infrastructure Management &amp; Delivery Division</text>
<text x="16.7" y="280.7">Designed</text>
<text x="42.7" y="280.7">Checked</text>
<text x="69.7" y="280.7">Scale</text>
<text x="98.5" y="281.4">PRINCIPAL ENGINEER</text>
<text x="154.7" y="276.2">06/05/16</text>
<text x="157.4" y="281.2">Date</text>
<text x="17" y="284.8">TV 05/16</text>
<text x="42.7" y="284.8">DJ 05/16</text>
<text x="69.7" y="285.2">Not to Scale</text>
<text x="98.5" y="284.8">(Traffic Engineering)</text>
</g>
<g font-size="3.4" fill="#fff">
<text x="83.4" y="75.7">#</text>
<text x="178.9" y="75.7">#</text>
<text x="77.4" y="172.2">#</text>
</g>
<g font-size="3.2" fill="#231f20">
<text x="114.1" y="173.2">a</text>
<text x="123" y="173.2">b</text>
<text x="130.9" y="173.2">b</text>
<text x="138.6" y="173.2">b</text>
<text x="146.5" y="173.3">c</text>
<text x="154" y="173.2">d</text>
<text x="162.5" y="173.2">e</text>
<text x="170.6" y="173.2">f</text>
<text x="178.3" y="173.2">g</text>
<text x="188.4" y="173.2">h</text>
<text x="96.4" y="178.1">SIZE A</text>
<text x="112.2" y="177.9">600</text>
<text x="121.7" y="177.9">750</text>
<text x="129.6" y="177.9">500</text>
<text x="137.4" y="177.9">900</text>
<text x="147.3" y="177.9">8</text>
<text x="153.4" y="177.9">16</text>
<text x="161.1" y="178.1">50</text>
<text x="167.9" y="178.1">210</text>
<text x="177" y="178.1">30</text>
<text x="185.2" y="178.1">80DN</text>
<text x="96.4" y="182.7">SIZE B</text>
<text x="112.2" y="182.6">900</text>
<text x="120.2" y="182.6">1125</text>
<text x="129.6" y="182.6">750</text>
<text x="136.5" y="182.6">1350</text>
<text x="145.5" y="182.6">12</text>
<text x="153.4" y="182.6">24</text>
<text x="161.1" y="182.7">75</text>
<text x="167.9" y="182.7">315</text>
<text x="177" y="182.7">45</text>
<text x="184.3" y="182.7">120DN</text>
<text x="114" y="188.2">k</text>
<text x="126.9" y="188.2">m</text>
<text x="139.1" y="188.2">n</text>
<text x="155" y="188.2">o</text>
<text x="171" y="188.2">p</text>
<text x="177.6" y="188.2">q</text>
<text x="188.6" y="188.2">r</text>
<text x="96.4" y="193.2">SIZE A</text>
<text x="96.4" y="197.9">SIZE B</text>
<text x="113.1" y="193.1">40</text>
<text x="113.1" y="197.7">60</text>
<text x="123.4" y="193.1">160EN</text>
<text x="123.4" y="197.7">240EN</text>
<text x="137.3" y="193.1">245</text>
<text x="137.3" y="197.7">368</text>
<text x="144.6" y="192.9">100DM / 60 LC</text>
<text x="144.6" y="197.6">150DM / 90 LC</text>
<text x="170.1" y="192.9">35</text>
<text x="170.1" y="197.6">52</text>
<text x="176.1" y="197.6">105</text>
<text x="177" y="192.9">70</text>
<text x="187.4" y="192.9">50</text>
<text x="187.4" y="197.6">75</text>
</g>
<g font-size="2.7" fill="#fff">
<text x="122.3" y="144.4">m</text>
<text x="148.3" y="144.4">km</text>
<text x="186.1" y="149.8">m</text>
</g>
<g font-size="2.5" fill="#231f20">
<text x="61.1" y="14.8">a</text>
<text x="93.9" y="14.4">r</text>
<text x="156.6" y="14.8">a</text>
<text x="189.4" y="14.4">r</text>
<text x="24.8" y="23.3">e</text>
<text x="120.4" y="23.3">e</text>
<text x="31.1" y="27.3">d</text>
<text x="126.6" y="27.3">d</text>
<text x="24.2" y="32.8">m</text>
<text x="119.7" y="32.8">m</text>
<text x="24.8" y="41.1">g</text>
<text x="120.4" y="41.1">g</text>
<text x="24.8" y="46.1">h</text>
<text x="120.4" y="46.1">h</text>
<text x="24.8" y="51.9">k</text>
<text x="120.4" y="51.9">k</text>
<text x="19.8" y="55.1">b</text>
<text x="24.8" y="57.8">h</text>
<text x="115.4" y="55.1">b</text>
<text x="120.4" y="57.8">h</text>
<text x="24.8" y="62.7">k</text>
<text x="120.4" y="62.7">k</text>
<text x="25.1" y="68.8">o</text>
<text x="120.6" y="68.8">o</text>
<text x="24.8" y="75.3">k</text>
<text x="120.4" y="75.3">k</text>
<text x="24.8" y="80.7">h</text>
<text x="31" y="83.6">c</text>
<text x="120.4" y="80.7">h</text>
<text x="126.5" y="83.6">c</text>
<text x="24.8" y="86.3">e</text>
<text x="120.4" y="86.3">e</text>
<text x="61.1" y="108.7">a</text>
<text x="93.9" y="108.3">r</text>
<text x="24.8" y="117.2">e</text>
<text x="31.1" y="121.2">d</text>
<text x="24.2" y="126.7">m</text>
<text x="24.8" y="134.9">g</text>
<text x="24.8" y="139.9">h</text>
<text x="24.8" y="145.8">k</text>
<text x="19.8" y="155.7">b</text>
<text x="24.8" y="151.6">h</text>
<text x="24.8" y="157.5">q</text>
<text x="24.8" y="164.7">h</text>
<text x="24.8" y="170.1">k</text>
<text x="24.8" y="175.5">h</text>
<text x="24.8" y="180.9">k</text>
<text x="25.1" y="186.9">o</text>
<text x="30.7" y="191">c</text>
<text x="24.8" y="193.7">e</text>
<text x="180.7" y="278.8">Page 1 of 2</text>
</g>
<g font-size="2.2" fill="#231f20">
<text x="132.6" y="174">1</text>
<text x="140.4" y="174">2</text>
</g>
<text font-size="2" fill="#231f20" x="77.6" y="225.8">#</text>
<text font-size="1.5" fill="#231f20" x="21.2" y="156">2</text>
</svg>
